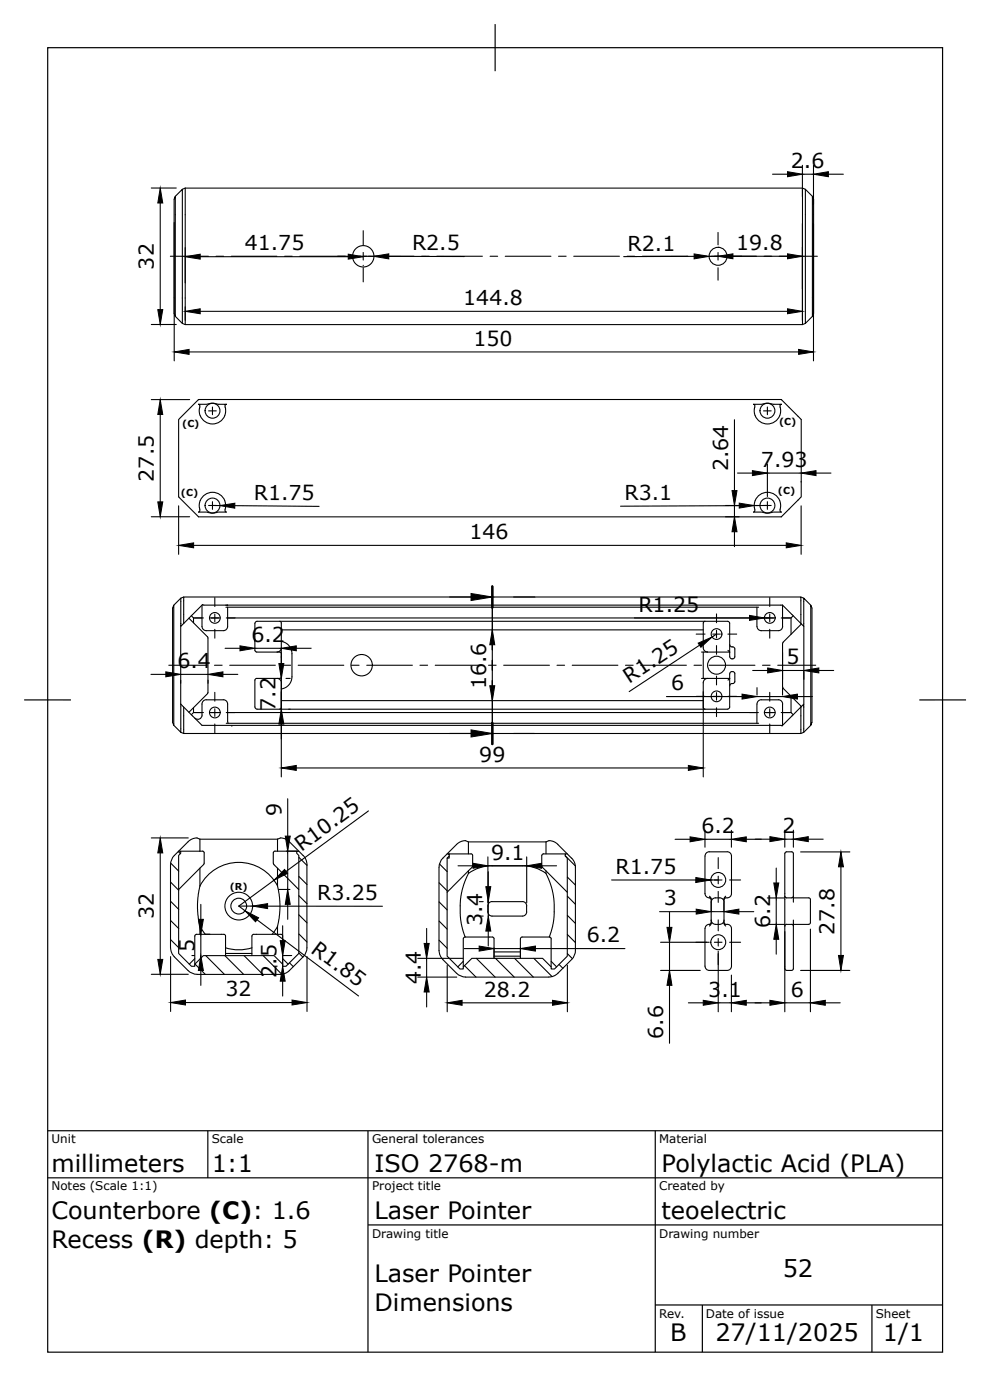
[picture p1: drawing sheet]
<svg xmlns="http://www.w3.org/2000/svg" width="210mm" height="297mm" viewBox="0 0 210 297" stroke-linecap="round" stroke-linejoin="round" font-family="sans-serif">
<g fill="none" stroke="#000" stroke-width=".23">
<path d="M32.1 39.9h5.3M39.3 40v28.9h131.1M39.3 40h131.1M39.3 40l-.6 .2M164 37h3.2M170.4 35.1v6.7M170.4 37h2.3M172.7 35.1v8.3M175.9 37h3.2M34 43.1v22.7M36.2 54.4h8.1M37 47.2v29.4"/>
<path d="M37.2 41.7v25.5l-.2-.6v-24.3zM37.2 41.7l1.5-1.5v28.5l.6 .2M42.5 54.5h31.4M45.9 54.4h1.6M49.1 54.4h9.7M60.4 54.4h1.6M63.6 54.4h11.1M75 54.4h2.9M77.1 54.4h2.3M77.1 49v3M77.1 53.6v1.6M77.1 56.3v.1"/>
<path d="M77.1 56.9v3M78.2 54.4h9.7M82.6 54.4l16 .1M89.5 54.4h1.6M92.7 54.4h9.7M104.1 54.4h1.6M107.3 54.4h9.7M118.6 54.4h1.6M121.8 54.4h9.7M133.1 54.4h1.7M136.4 54.4h9.7M147.4 54.4l-15 .1"/>
<path d="M147.4 54.4h2.6M150.9 54.4h22.7M152.5 52.5h.1M152.5 54.4h-1.9M152.5 49.4v2.6M152.5 53.6v1.6M152.5 56.9v2.6M171 40.2l1.5 1.5M172.5 41.7l.3 .6v24.3l-.3 .6zM172.7 47.5v29.1M32.1 68.9h5.3M37.2 67.2l1.5 1.5"/>
<path d="M39.3 65.2v2.8M40.2 74.7h129.4M42.5 66.1h124.7M170.4 63.3v5.6l.6-.2M172.5 67.2l-1.5 1.5v-28.5l-.6-.2v28M32.1 84.9h8.2M34 88v18.6M42.2 84.9h123.7l4.2 4.2v16.4l-4.2 4.3h-123.7l-4.3-4.3v-16.4zM42.3 86.8l.1 1a2.81 2.81 0 0 0 2.8 2.3 2.81 2.81 0 0 0 2.7-2.4v-.9M44.3 87.3h1.6M45.1 86.4v1.7M47.8 86.5v-.5l.3-.1h-1.8l-1.4-.3-1 .3h-1.8l.3 .2v.7"/>
<path d="M47.8 86.5l.1 .3M156 89.1v15.1M160.2 86.8v1a2.81 2.81 0 0 0 2.8 2.2 2.81 2.81 0 0 0 2.7-2.3v-.9M162.1 87.3h1.7M163 86.4v1.7M163 98.6v6.9M165.7 86.5v-.5l.2-.1h-1.7l-1.4-.3-1.1 .3h-1.7l.3 .3-.1 .6M165.7 86.5v.3M32.1 109.8h8.2M37.9 107.4v10.3M41.1 115.8h125.9M42.3 107.8l.1-1a2.81 2.81 0 0 1 2.7-2.2 2.81 2.81 0 0 1 2.8 2.3v.9"/>
<path d="M42.4 107.8v.7l-.3 .3h1.8l1 .2 1.4-.2h1.8l-.3-.2v-.5M44.3 107.4h1.6M45.1 107.4h1.6M45.1 106.6v1.6M47.9 107.8l-.1 .3M49.9 107.4l17.9 .2M154.1 109.8h2.9M154.1 107.4h6.9M156 107.4v2.4M156 112.9v3.2M156.6 100.5h3.2M157 107.4l-25.2 .1"/>
<path d="M160.2 107.8l.1 .7-.3 .3h1.7l1.1 .2 1.4-.2h1.7l-.2-.2v-.5M160.2 107.8v-1a2.8 2.8 0 0 1 2.8-2.2 2.8 2.8 0 0 1 2.7 2.3v.9M162.1 107.4h1.7M163 106.6v1.6M163 100.5h7.1M163 107.4h-2.9M165.7 107.8v.3M170.1 102.3v.1M170.1 107.4v10.3M173.3 100.5h3.2M36.9 128.5v25.5l-.3-.6v-24.2zM38.4 133v16.5"/>
<path d="M38.4 127l-1.5 1.5M39 132.4v-5.6h131.1v5.6M39 126.8l-.6 .2v6l.6-.6M40.1 131.3l4 4.1 .1 11.7M40.6 130.8l.5 .4M41.1 131.2v1.1M41.1 131.2h2.1M42.9 128.5v4.5a.91 .91 0 0 0 .9 1h3.6a.91 .91 0 0 0 .9-1v-4M44.5 131.2h2.2M45.6 126.9v1.9M45.6 130.4v1.7M45.6 133.7v1.8"/>
<path d="M47.8 137.7h3.2M48 129h113.1M48 131.2h113M48.3 128.5h.1M54.1 132.4v5.7M54.1 137.7h5.6M54.1 132.4l.1-.2 .4-.2h99.9h.2l.2 .4v7.1M54.1 138.1l.4 .4M54.5 138.5h4.9M59.4 132l.3 .3M59.4 138.5l.3 .3M59.7 137.8v6.1l-.3 .2h-4.9"/>
<path d="M59.7 133.8h89.6M59.7 132.3v5.3M59.7 136.2a2.62 2.62 0 0 1 2.3 2.6v4.9a2.62 2.62 0 0 1-2.3 2.6M59.8 137.6a.91 .91 0 0 1-1 .9M62.9 137.7h3.2M95.5 126.8h4.5M104.5 129.1v24.4M109.1 126.8h4.5M147.8 134.7h1.9M148.5 137l-14.9 9.9M149.3 132.3v5.3a.91 .91 0 0 0 .9 .9M149.3 138.5v5.6"/>
<path d="M149.7 132l-.3 .3M151.3 134.7h1.7M152.2 134.7l-1 .6M152.2 130.4v1.9M152.2 133.9v1.6M152.2 137.1v1.9M154.6 134.7h1.8M154.6 138.1l.3 .4h-5.9M155 136.9l.2 .4 .2 .1M155 139.5l.2 .4h.2M155.4 137.4a.47 .47 0 0 1 .6 .4M156 139.5a.5 .5 0 0 1-.6 .4"/>
<path d="M156 137.8v1.7M160.7 129l.1 4a.91 .91 0 0 0 .9 1h3.6a.91 .91 0 0 0 .9-1M162.3 131.2h2.3M163.5 126.9v1.9M163.5 130.4v1.7M163.5 133.7v1.8M165.9 131.2h2.1M166.2 136.7v9.2M166.2 128.5l-123.2-.1-4 4M166.2 128.5l4.5 4.5v-6l1.5 1.5M166.2 128.5v4.6M166.2 138.6v5.7"/>
<path d="M166.3 136.4l-.1 .3M168 131.2v3.5M168.4 130.8l-.4 .4M170.1 126.8l.6 .2M170.2 132.5l-3.9 3.9M170.7 133v16.6M172.2 128.5l.2 .7v24.2l-.2 .6zM32.1 143.2h3.1M35.8 141.3h8.1M38.4 149.5l4.5 4.6h122.9M38.4 144.5v.6M38.4 143.2h5.8"/>
<path d="M38.4 149.6v5.9l-1.5-1.5M38.4 155.5l.6 .3M39 150.2v5.6h131.1v-5.6M41.1 150.3v1M41.1 151.3h2.1M41.1 151.3l-.5 .5M43.8 148.6h3.6M43.8 148.6a.91 .91 0 0 0-.9 .9v2.4a.91 .91 0 0 1-.5 .8 .91 .91 0 0 1-1-.2M44.2 147.1l-4.1 4.2M44.2 144.5v.6M44.5 151.3h2.2M45.5 141.3h1.7"/>
<path d="M45.6 147v1.9M45.6 150.5v1.7M45.6 153.8v1.9M47.3 143.2h3.2M47.4 148.6a.91 .91 0 0 1 .9 .9v3.7l.2 .4M48 153.6h113.1M48 151.3h113M48.8 141.3h9.7M49.2 154.2h.1M54.1 144.5v5.7M54.5 144.1l-.4 .3M58.8 144.1a.91 .91 0 0 1 1 .9"/>
<path d="M59.7 150.3l-.3 .3M59.7 148.8h89.6M59.7 144.1v20.9M60.1 141.3h1.6M60.7 144.1h.9M61.3 150.6h.3M63.3 141.3h9.7M74.6 141.3h1.6M77.9 141.3h9.7M89.2 141.3h1.6M92.4 141.3h9.7M95.5 155.8h4.5"/>
<path d="M103.7 141.3h1.6M107 141.3h9.7M109.1 155.8h4.5M118.3 141.3h1.6M121.5 141.3h9.7M132.8 141.3h1.6M136.1 141.3h9.7M141.5 147.9h16.1M147.4 141.3h1.6M147.8 147.9h1.9M149 144.1h5.9l-.3 .4M149.3 145v20"/>
<path d="M149.4 150.3l.3 .3M150.2 144.1a.91 .91 0 0 0-.9 .9M150.6 141.3h9.7M151.3 147.9h1.7M152.2 143.6v1.9M152.2 147.1v1.6M152.2 150.3v1.9M154.6 147.9h1.8M155.4 142.7a.47 .47 0 0 1 .6 .4v1.6M155.4 142.6l-.2 .1-.3 .4v7.1v.2l-.4 .2h-99.9l-.4-.2-.1-.2M155.4 145.2l-.4 .2v.2M156 144.7a.5 .5 0 0 1-.6 .5"/>
<path d="M159.8 142.4h3.2M160.8 146v1.6M160.8 147.9h5.4M161.7 148.6h3.6M161.7 148.6a.91 .91 0 0 0-.9 .9l-.1 4.1M161.9 141.3h1.6M162.3 151.3h2.3M163.5 147v1.9M163.5 150.5v1.7M163.5 153.8v1.9M165.2 141.3h8M165.3 148.6a.91 .91 0 0 1 .9 .9"/>
<path d="M165.9 151.3h2.1M166.2 146v1.6M166.2 149.5v4.6M166.2 142.4h4.5M166.2 145.9l.1 .2M166.3 146.2l3.9 3.9M168 147.9v3.4M168 151.3l.4 .5M169.3 147.9h3.2M170.1 150.2l-4 4-.3-.1M170.1 150.2l.6-.6v5.9l-.6 .3M170.7 142.6v1.7"/>
<path d="M172.2 154l-1.5 1.5M173.9 142.4h3.1M32.1 178h7.9M39.9 178.8l-2 2M40 178.8a2.01 2.01 0 0 1 2.1-.7l.4 .1v2.6M58.9 178.2v2.6M58.9 178.2l.3-.1a1.55 1.55 0 0 1 1.9 .4l.4 .3M58.9 178.2h-16.4M61.1 169.6v8M61.4 178.8l2.1 2M62.9 163.1h83.3M78.2 172.2l-17.4 12.9"/>
<path d="M97 179.3l-2.1 2.1M97 179.3a2.09 2.09 0 0 1 2-.7l.5 .2v2.6M115.9 178.8v2.6M116 178.8l.2-.1a1.37 1.37 0 0 1 1.6 .1l2.7 2.6M116 178.8h-16.5M143.4 178.3h3.1M149.7 176.4v3.5M149.7 178.3h5.6M155.3 176.4v3.5M158.5 178.3h3.2M160.3 178.2h3.2M166.7 176.3v3.6"/>
<path d="M166.7 178.2h1.8M168.5 176.3v3.6M171.6 178.2h3.2M34 181.2v22.6M36.2 199.6l1.8 1.7M36.2 195.5l1.8 1.7M36.2 191.4l1.8 1.8M36.2 187.4l1.8 1.7M36.2 183.3l1.8 1.7M37.9 180.9l.4 .4M38.4 180.8h4.1M41.4 198.8v6"/>
<path d="M42.5 188.2l-.6 3.7 .1 2.3 .5 2.5M42.5 180.8h.5l.3 .1v2.7M42.5 184.4v3.8M42.5 196.7v1.7M42.5 196.7l1.1 1.7M42.5 188.2a9.3 9.3 0 0 1 16.4 0M42.6 192.1v3.2M42.6 198.4v4.5M43.3 183.6l-5.4 5.3M47.5 198.4h-5.8l-.3 .4M47.5 198.4l.4 .4v4.2M50.7 192.4h2.9"/>
<path d="M50.7 192.4l1.4 1.1M53.9 198.4h5.8l.3 .4M53.9 198.4l-.4 .4v4.2M54.6 195.4l21.5 16.1M56.8 192.5h24.4M58.1 183.6l5.4 5.3M58.2 187l-7.5 5.4M58.9 188.2l.5 3.7v2.3l-.5 2.5M58.9 184.4v3.8M58.9 196.7v1.7M58.9 196.7l-1.1 1.7M59.2 188.9h2.4"/>
<path d="M60 196.6v8.6M60.8 180.8h2.2h-4.8l-.2 .3v2.2l.2 .3M61.1 180.8v8.1M61.1 192.1v3.2M63.5 198.4l1.7 1.7M63.5 194.3l1.7 1.7M63.5 190.2l1.7 1.7M63.5 186.2l1.7 1.7M63.5 182.1l1.7 1.7M90.6 197.2v3.2M93.2 187.5l1.8 1.7M93.2 191.6l1.8 1.7"/>
<path d="M93.2 195.6l1.8 1.8M93.2 199.7l1.8 1.7M93.3 183.5l1.7 1.6M94 182.3l.9-.9h.5v.4l-.5 .5v20.8l2.8 2.7h.7v-.4l1.8-1.9h15l1.8 1.9v.4h.7l2.8-2.7v-20.8l-.5-.5v-.4h.5l.9 .9M94 182.3l-.6 1.1-.2 .8v17.7l.2 .8 .4 .8 3.2 3.2M95.2 181.4l.2 .1M95.4 181.4h4.8l.2 .3v2.2l-.2 .4-5.3 5.2M95.4 181.8v.5h-.5M97.3 183.9h3.1M99.5 185v.5l-.8 1.6-.6 2-.4 2.9 .1 3.3 .4 2.1 .6 1.6M101.8 194.6h.8M101.8 191.5h.8"/>
<path d="M103.6 183.9h8.2M103.6 182v9.8M103.7 185.2v3.1M103.7 191.5v3.1M103.7 197.8v3.1M104.5 183.9a8.5 8.5 0 0 0-5 1.6M110.9 199h5.8l.3 .2v6.2M110.9 199l-.4 .4v4.1M110.9 191.5h-6.4a.91 .91 0 0 0-.9 .9v1.3a.91 .91 0 0 0 .9 .9h6.4M110.9 183.9a8.5 8.5 0 0 1 5.1 1.6M110.9 191.5a.91 .91 0 0 1 .9 .9M111.8 192.4v1.3"/>
<path d="M111.8 193.7a.91 .91 0 0 1-.9 .9M111.8 182v9.8M115 183.9h3.2M115.9 185v.5l.8 1.6 .6 2 .4 2.9-.2 3.8-.9 3.2M120 181.4h-4.8l-.1 .3-.1 2.2 .2 .4 5.3 5.2M120 181.8l2.2 2.1M120.5 186.3l1.7 1.7M120.5 190.4l1.7 1.7M120.5 194.4l1.7 1.7M120.5 198.5l1.7 1.7M121.4 182.3l.7 1.1 .1 .8v17.7l-.3 1.2-.5 .7M129.9 186.9h20.2"/>
<path d="M140.1 193.6h7.7M142.2 193.8v3.2M150.7 190.4l.3 .5v5.2l-.3 .6M150.9 186.9h2.4M151 196l-.3 .3a.91 .91 0 0 0-1 .9v8M151 191.1l-.3-.4a.91 .91 0 0 1-1-.9v-8a.94 .94 0 0 1 .9-.9h3.8a.88 .88 0 0 1 .9 .9v8a1.13 1.13 0 0 1-1.4 .9l-.1 .4M151 195.4a.91 .91 0 0 0 .9 .9h.9a.94 .94 0 0 0 1-.9M151 191.6a.91 .91 0 0 1 .9-.9h.9a.91 .91 0 0 1 1 .9M151 193.6h2.7M152.5 182.1v2.4M152.5 186.1v1.6M152.5 189.3v2.4"/>
<path d="M152.5 195.4v2.3M152.5 199.3v1.6M153.7 191.7v1.8M153.8 196l.3 .3a.99 .99 0 0 1 1.2 .9v8M154.1 190.4l-.4 .5v5.2l.4 .6M154.9 186.9h2.4M156.9 193.6h3.2M162.9 196.3h3.7M162.9 190.7h3.7M164.8 184.4v3.1M164.8 190.7v5.6M164.8 199.5v3.2"/>
<path d="M166.7 181.3v24.4M166.7 197.9v17M166.7 181.3l.3-.4h1.1l.4 .4v10.3M166.7 190.3l.3 .4h1.1l.4-.4M166.7 196.7l.3-.4 1.3 .1 .2 .3M168.5 195.4v1.3M168.5 190.7h3.2l.4 .4-.1 5-.3 .2h-3.2M168.5 196.7v9M170 180.9h10.5M172.1 197.3v17.6M178.6 184.1v18.8M32.1 206.9h7.9"/>
<path d="M36.2 203.2v11.6M39.4 212.9h22.6M39.9 206.2l-3.2-3.3-.4-1.2-.1-18.1 .2-.8a4.4 4.4 0 0 1 1.5-2h.5v.4l-.5 .5v20.8l2.8 2.7h.7v-.4l1.8-1.8h15l1.8 1.8v.4h.7l2.8-2.7v-20.8l-.5-.5v-.4h.5a3.5 3.5 0 0 1 1.7 2.8l-.1 18.1-.4 1.2-3.3 3.3M40 206.1l1 .7 .9 .1 17.6 .1 1.3-.4 .7-.5M40.7 202.9h.6M41.4 203.6l-1.2 1.2M41.4 204.8l2.2 2.1M42.6 206.1v3.2M43.7 202.9l3.9 4M47.7 202.9l4 4M47.9 201.3a9.3 9.3 0 0 0 5.6 0M47.9 202.5h5.6"/>
<path d="M51.8 202.9l4 4M55.9 202.9l3.9 4M58.1 205.2h.8M60 208.4v3.2M60 203.6l1.2 1.2M60.1 202.9h1.8M61.5 204.5l.8 .8M63.5 202.4l.8 .9M65.2 203.2v11.6M88.7 207.5h8.3M88.7 203.5h9.6M90.6 203.5v4"/>
<path d="M90.6 210.7v3.2M95 205v9.9M97 206.7l1 .7 .9 .1M98.1 213h19.2M98.4 204.2l-1.2 1.2M98.6 201.5h3.1M98.6 205.1l2.5 2.4M101.2 203.5l3.9 4M104.9 203.5v-4.1l-.2-.3h-6.1l-.2 .3v6M104.9 202.2h5.6M104.9 203.1h5.6M104.9 201.5h5.6"/>
<path d="M105.2 203.5l4 4M109.3 203.5l4 4M113.4 203.5l3.8 3.9M113.7 201.5h19M117 204.2l1.2 1.2M118.7 204.8l.8 .9M120.5 202.5l1.1 1.1M120.5 205v9.9M121.4 203.8l-3.3 3.2-1.1 .5h-18.1M140.3 206.1h8.4M140.3 200.1h10.3M142.2 200.1v6"/>
<path d="M142.2 209.3v12.3M146.2 213h3.1M149.7 205.2a.91 .91 0 0 0 .9 .9h3.8a.91 .91 0 0 0 .9-.9M151.7 200.1h1.6M152.5 213h2.8M152.5 202v12.9M154.9 200.1h2.4M155.3 207.1v7.8M158.5 213h5M166.7 213h5.4M166.7 205.7l.3 .4h1.1l.4-.4M170 206.1h10.5"/>
<path d="M175.3 213h3.1"/>
<circle cx="77.1" cy="54.4" r="2.27"/>
<circle cx="152.5" cy="54.4" r="1.91"/>
<circle cx="45.1" cy="87.2" r="1.58"/>
<circle cx="163" cy="87.2" r="1.58"/>
<circle cx="45.1" cy="107.4" r="1.58"/>
<circle cx="163" cy="107.4" r="1.58"/>
<circle cx="45.6" cy="131.2" r="1.14"/>
<circle cx="152.2" cy="134.7" r="1.14"/>
<circle cx="163.5" cy="131.2" r="1.14"/>
<circle cx="45.6" cy="151.3" r="1.14"/>
<circle cx="76.8" cy="141.3" r="2.27"/>
<circle cx="152.2" cy="141.3" r="1.91"/>
<circle cx="152.2" cy="147.9" r="1.14"/>
<circle cx="163.5" cy="151.3" r="1.14"/>
<circle cx="50.7" cy="192.5" r="2.94"/>
<circle cx="50.7" cy="192.5" r="1.68"/>
<circle cx="152.5" cy="186.9" r="1.58"/>
<circle cx="152.5" cy="200.1" r="1.58"/>
</g>
<path d="M104.5 124.5v4.6M104.5 153.5v4.5" fill="none" stroke="#000" stroke-width=".46"/>
<g fill="#000">
<path d="M167.2 36.5l3.2 .5-3.2 .5zM172.7 37l3.2-.5v1zM34 39.9l.6 3.2h-1.1zM39.3 54.5l3.2-.5v1zM73.9 54l3.2 .5-3.2 .5zM79.4 54.4l3.2-.5v1.1zM147.4 53.9l3.2 .5-3.2 .6zM152.5 54.4l3.1-.5v1.1zM167.2 53.9l3.2 .5-3.2 .6zM33.5 65.8h1.1l-.6 3.1zM37 74.7l3.2-.5v1.1zM39.3 66.1l3.2-.5v1z"/>
<path d="M167.2 65.6l3.2 .5-3.2 .5zM169.6 74.2l3.1 .5-3.1 .6zM34 84.9l.6 3.1h-1.1zM159.8 100l3.2 .5-3.2 .5zM170.1 100.5l3.2-.5v1zM33.5 106.6h1.1l-.6 3.2zM37.9 115.8l3.2-.5v1.1zM46.7 107.4l3.2-.5-.1 1zM156 109.8l.5 3.1h-1.1zM155.4 104.2h1.1l-.5 3.2zM157 106.9l3.1 .5-3.1 .5zM167 115.3l3.1 .5-3.1 .6z"/>
<path d="M51 137.2l3.1 .5-3.1 .5zM59.7 137.7l3.2-.5v1zM100 126.1l4.5 .7-4.5 .7zM104.5 133.8l.6 3.1h-1.1zM148.3 136.6l2.9-1.3-2.4 2.2zM159.2 130.7l3.1 .5-3.1 .6zM35.2 142.7l3.2 .5-3.2 .5zM44.2 143.2l3.1-.5v1zM59.2 140.9h1.1l-.6 3.2zM59.7 150.6l.6 3.2h-1.1zM100 155l4.5 .8-4.5 .7zM104 145.6h1.1l-.6 3.2z"/>
<path d="M157.6 147.4l3.2 .5-3.2 .6zM163 141.9l3.2 .5-3.2 .5zM166.2 147.9l3.1-.5v1.1zM170.7 142.4l3.2-.5v1zM60.6 177.6h1l-.5 3.2zM59.7 163.1l3.2-.5v1zM146.2 162.6l3.1 .5-3.1 .5zM146.5 177.7l3.2 .6-3.2 .5zM155.3 178.3l3.2-.6v1.1zM163.5 177.7l3.2 .5-3.2 .6zM168.5 178.2l3.1-.5v1.1zM34 178l.6 3.2h-1.1z"/>
<path d="M42.1 195.3h1.1l-.6 3.1zM52.1 193.5l2.8 1.4-.6 .9zM53.6 192.4l3.2-.5v1.1zM59.5 199.8h1.1l-.6 3.1zM60.4 184.7l.7 .8-2.9 1.5zM61.1 188.9l.5 3.2h-1zM100.4 183.4l3.2 .5-3.2 .5zM103.2 188.3h1l-.5 3.2zM103.7 194.6l.5 3.2h-1zM111.8 183.9l3.2-.5v1zM141.6 197h1.1l-.5 3.1zM147.8 186.4l3.1 .5-3.2 .5z"/>
<path d="M147.8 193.1l3.2 .5-3.2 .5zM153.7 193.6l3.2-.5v1zM164.3 187.5h1.1l-.6 3.2zM164.8 196.3l.6 3.2h-1.1zM178.6 180.9l.5 3.2h-1zM33.5 203.8h1.1l-.6 3.1zM36.2 212.9l3.2-.5v1.1zM42.6 202.9l.6 3.2h-1.1zM60 205.2l.6 3.2h-1.1zM62 212.4l3.2 .5-3.2 .6zM90.1 200.4h1l-.5 3.1zM90.6 207.5l.5 3.2h-1z"/>
<path d="M95 213l3.1-.5v1zM101.7 200.9l3.2 .6-3.2 .5zM110.5 201.5l3.2-.6v1.1zM117.3 212.5l3.2 .5-3.2 .5zM142.2 206.1l.5 3.2h-1.1zM149.3 212.5l3.2 .5-3.2 .5zM155.3 213l3.2-.5v1zM163.5 212.5l3.2 .5-3.2 .5zM172.1 213l3.2-.5v1zM178.1 202.9h1l-.5 3.2z"/>
</g>
<g fill="none" stroke="#000" stroke-width=".21">
<path d="M34 39.9l.6 3.2h-1.1zM167.2 36.5l3.2 .5-3.2 .5zM172.7 37l3.2-.5v1zM39.3 54.5l3.2-.5v1zM73.9 54l3.2 .5-3.2 .5zM79.4 54.4l3.2-.5v1.1zM147.4 53.9l3.2 .5-3.2 .6zM152.5 54.4l3.1-.5v1.1zM167.2 53.9l3.2 .5-3.2 .6zM33.5 65.8h1.1l-.6 3.1zM37 74.7l3.2-.5v1.1zM39.3 66.1l3.2-.5v1z"/>
<path d="M167.2 65.6l3.2 .5-3.2 .5zM169.6 74.2l3.1 .5-3.1 .6zM34 84.9l.6 3.1h-1.1zM159.8 100l3.2 .5-3.2 .5zM33.5 106.6h1.1l-.6 3.2zM37.9 115.8l3.2-.5v1.1zM46.7 107.4l3.2-.5-.1 1zM155.4 104.2h1.1l-.5 3.2zM156 109.8l.5 3.1h-1.1zM157 106.9l3.1 .5-3.1 .5zM167 115.3l3.1 .5-3.1 .6zM170.1 100.5l3.2-.5v1z"/>
<path d="M51 137.2l3.1 .5-3.1 .5zM59.7 137.7l3.2-.5v1zM100 126.1l4.5 .7-4.5 .7zM104.5 133.8l.6 3.1h-1.1zM148.3 136.6l2.9-1.3-2.4 2.2zM159.2 130.7l3.1 .5-3.1 .6zM35.2 142.7l3.2 .5-3.2 .5zM44.2 143.2l3.1-.5v1zM59.2 140.9h1.1l-.6 3.2zM59.7 150.6l.6 3.2h-1.1zM100 155l4.5 .8-4.5 .7zM104 145.6h1.1l-.6 3.2z"/>
<path d="M157.6 147.4l3.2 .5-3.2 .6zM163 141.9l3.2 .5-3.2 .5zM166.2 147.9l3.1-.5v1.1zM170.7 142.4l3.2-.5v1zM34 178l.6 3.2h-1.1zM59.7 163.1l3.2-.5v1zM60.6 177.6h1l-.5 3.2zM146.2 162.6l3.1 .5-3.1 .5zM146.5 177.7l3.2 .6-3.2 .5zM155.3 178.3l3.2-.6v1.1zM163.5 177.7l3.2 .5-3.2 .6zM168.5 178.2l3.1-.5v1.1z"/>
<path d="M42.1 195.3h1.1l-.6 3.1zM52.1 193.5l2.8 1.4-.6 .9zM53.6 192.4l3.2-.5v1.1zM59.5 199.8h1.1l-.6 3.1zM60.4 184.7l.7 .8-2.9 1.5zM61.1 188.9l.5 3.2h-1zM100.4 183.4l3.2 .5-3.2 .5zM103.2 188.3h1l-.5 3.2zM103.7 194.6l.5 3.2h-1zM111.8 183.9l3.2-.5v1zM141.6 197h1.1l-.5 3.1zM147.8 186.4l3.1 .5-3.2 .5z"/>
<path d="M147.8 193.1l3.2 .5-3.2 .5zM153.7 193.6l3.2-.5v1zM164.3 187.5h1.1l-.6 3.2zM164.8 196.3l.6 3.2h-1.1zM178.6 180.9l.5 3.2h-1zM33.5 203.8h1.1l-.6 3.1zM36.2 212.9l3.2-.5v1.1zM42.6 202.9l.6 3.2h-1.1zM60 205.2l.6 3.2h-1.1zM62 212.4l3.2 .5-3.2 .6zM90.1 200.4h1l-.5 3.1zM90.6 207.5l.5 3.2h-1z"/>
<path d="M95 213l3.1-.5v1zM101.7 200.9l3.2 .6-3.2 .5zM110.5 201.5l3.2-.6v1.1zM117.3 212.5l3.2 .5-3.2 .5zM142.2 206.1l.5 3.2h-1.1zM149.3 212.5l3.2 .5-3.2 .5zM155.3 213l3.2-.5v1zM163.5 212.5l3.2 .5-3.2 .5zM172.1 213l3.2-.5v1zM178.1 202.9h1l-.5 3.2z"/>
</g>
<g fill="none" stroke="#000" stroke-width=".25">
<path d="M10.1 10.1h190.1v277.1h-190.1zM105.1 5.1v10M5.1 148.7h10M205.1 148.7h-9.9M10.1 240.2h190.1M10.1 250.2h190.1M44.1 240.2v10M78.1 240.2v47M139.1 240.2v47M78.1 260.2h122.1M139.1 277.2h61.1M149.1 277.2v10"/>
<path d="M185.2 277.2v10"/>
</g>
<g font-size="5.1">
<text x="10.9" y="249">millimeters</text>
<text x="45" y="249">1:1</text>
<text x="79.5" y="249">ISO 2768-m</text>
<text x="140.5" y="249">Polylactic Acid (PLA)</text>
<text x="10.9" y="258.9">Counterbore (C): 1.6</text>
<text x="79.5" y="258.9">Laser Pointer</text>
<text x="140.5" y="258.9">teoelectric</text>
<text x="10.9" y="265">Recess (R) depth: 5</text>
<text x="79.5" y="272.3">Laser Pointer</text>
<text x="166.2" y="271.3">52</text>
<text x="79.5" y="278.4">Dimensions</text>
<text x="142.3" y="284.8">B</text>
<text x="151.9" y="284.8">27/11/2025</text>
<text x="187.5" y="284.8">1/1</text>
</g>
<g font-size="4.4">
<text x="168" y="35.7">2</text>
<text x="170.7" y="35.7">.6</text>
<text x="52" y="53.2">41.75</text>
<text x="87.5" y="53.1">R2.5</text>
<text x="133.3" y="53.2">R2.1</text>
<text x="156.3" y="53.1">19.8</text>
<text x="32.7" y="57.2" transform="rotate(-90 32.7 57.2)">32</text>
<text x="98.4" y="64.8">144.8</text>
<text x="100.6" y="73.4">150</text>
<text x="154.6" y="100.1" transform="rotate(-90 154.6 100.1)">2.64</text>
<text x="161.6" y="99.2">7.93</text>
<text x="32.7" y="102.3" transform="rotate(-90 32.7 102.3)">27.5</text>
<text x="53.9" y="106.1" transform="rotate(1 53.9 106.1)">R1.75</text>
<text x="132.6" y="106.2">R3.1</text>
<text x="99.7" y="114.5">146</text>
<text x="135.6" y="129.9">R1.25</text>
<text x="53.4" y="136.4">6.2</text>
<text x="37.7" y="141.9">6.4</text>
<text x="167" y="141.1">5</text>
<text x="103.2" y="146.4" transform="rotate(-90 103.2 146.4)">16.6</text>
<text x="133.6" y="145.3" transform="rotate(-33 133.6 145.3)">R1.25</text>
<text x="142.5" y="146.6">6</text>
<text x="58.5" y="151" transform="rotate(-90 58.5 151)">7.2</text>
<text x="101.8" y="161.8">99</text>
<text x="59.8" y="173.4" transform="rotate(-90 59.8 173.4)">9</text>
<text x="148.9" y="176.9">6.2</text>
<text x="166.2" y="177">2</text>
<text x="64" y="181" transform="rotate(-36 64 181)">R10.25</text>
<text x="104.3" y="182.6">9.1</text>
<text x="130.7" y="185.6">R1.75</text>
<text x="67.3" y="191.1">R3.25</text>
<text x="32.7" y="195.3" transform="rotate(-90 32.7 195.3)">32</text>
<text x="102.4" y="196.7" transform="rotate(-90 102.4 196.7)">3.4</text>
<text x="141" y="192.3">3</text>
<text x="163.5" y="197.1" transform="rotate(-90 163.5 197.1)">6.2</text>
<text x="41.3" y="202.1" transform="rotate(-90 41.3 202.1)">5</text>
<text x="65.8" y="202.1" transform="rotate(37 65.8 202.1)">R1.85</text>
<text x="124.6" y="200.1">6.2</text>
<text x="177.2" y="198.5" transform="rotate(-90 177.2 198.5)">27.8</text>
<text x="58.7" y="207.7" transform="rotate(-90 58.7 207.7)">2.5</text>
<text x="89.3" y="209.1" transform="rotate(-90 89.3 209.1)">4</text>
<text x="89.3" y="206.3" transform="rotate(-90 89.3 206.3)">.4</text>
<text x="47.9" y="211.6">32</text>
<text x="102.7" y="211.7">28.2</text>
<text x="150.4" y="211.7">3</text>
<text x="153.2" y="211.7">.1</text>
<text x="168" y="211.7">6</text>
<text x="140.8" y="220.6" transform="rotate(-90 140.8 220.6)">6.6</text>
</g>
<g font-size="2.5">
<text x="10.9" y="242.9">Unit</text>
<text x="45" y="242.9">Scale</text>
<text x="79" y="242.9">General tolerances</text>
<text x="140" y="242.9">Material</text>
<text x="10.9" y="252.8">Notes (Scale 1:1)</text>
<text x="79" y="252.8">Project title</text>
<text x="140" y="252.8">Created by</text>
<text x="79" y="262.9">Drawing title</text>
<text x="140" y="262.9">Drawing number</text>
<text x="140" y="280">Rev.</text>
<text x="149.9" y="280">Date of issue</text>
<text x="186" y="280">Sheet</text>
</g>
<g font-size="2">
<text x="38.7" y="90.7">(C)</text>
<text x="165.4" y="90.2">(C)</text>
<text x="38.4" y="105.4">(C)</text>
<text x="165.2" y="104.9">(C)</text>
<text x="48.8" y="189">(R)</text>
</g>
</svg>
